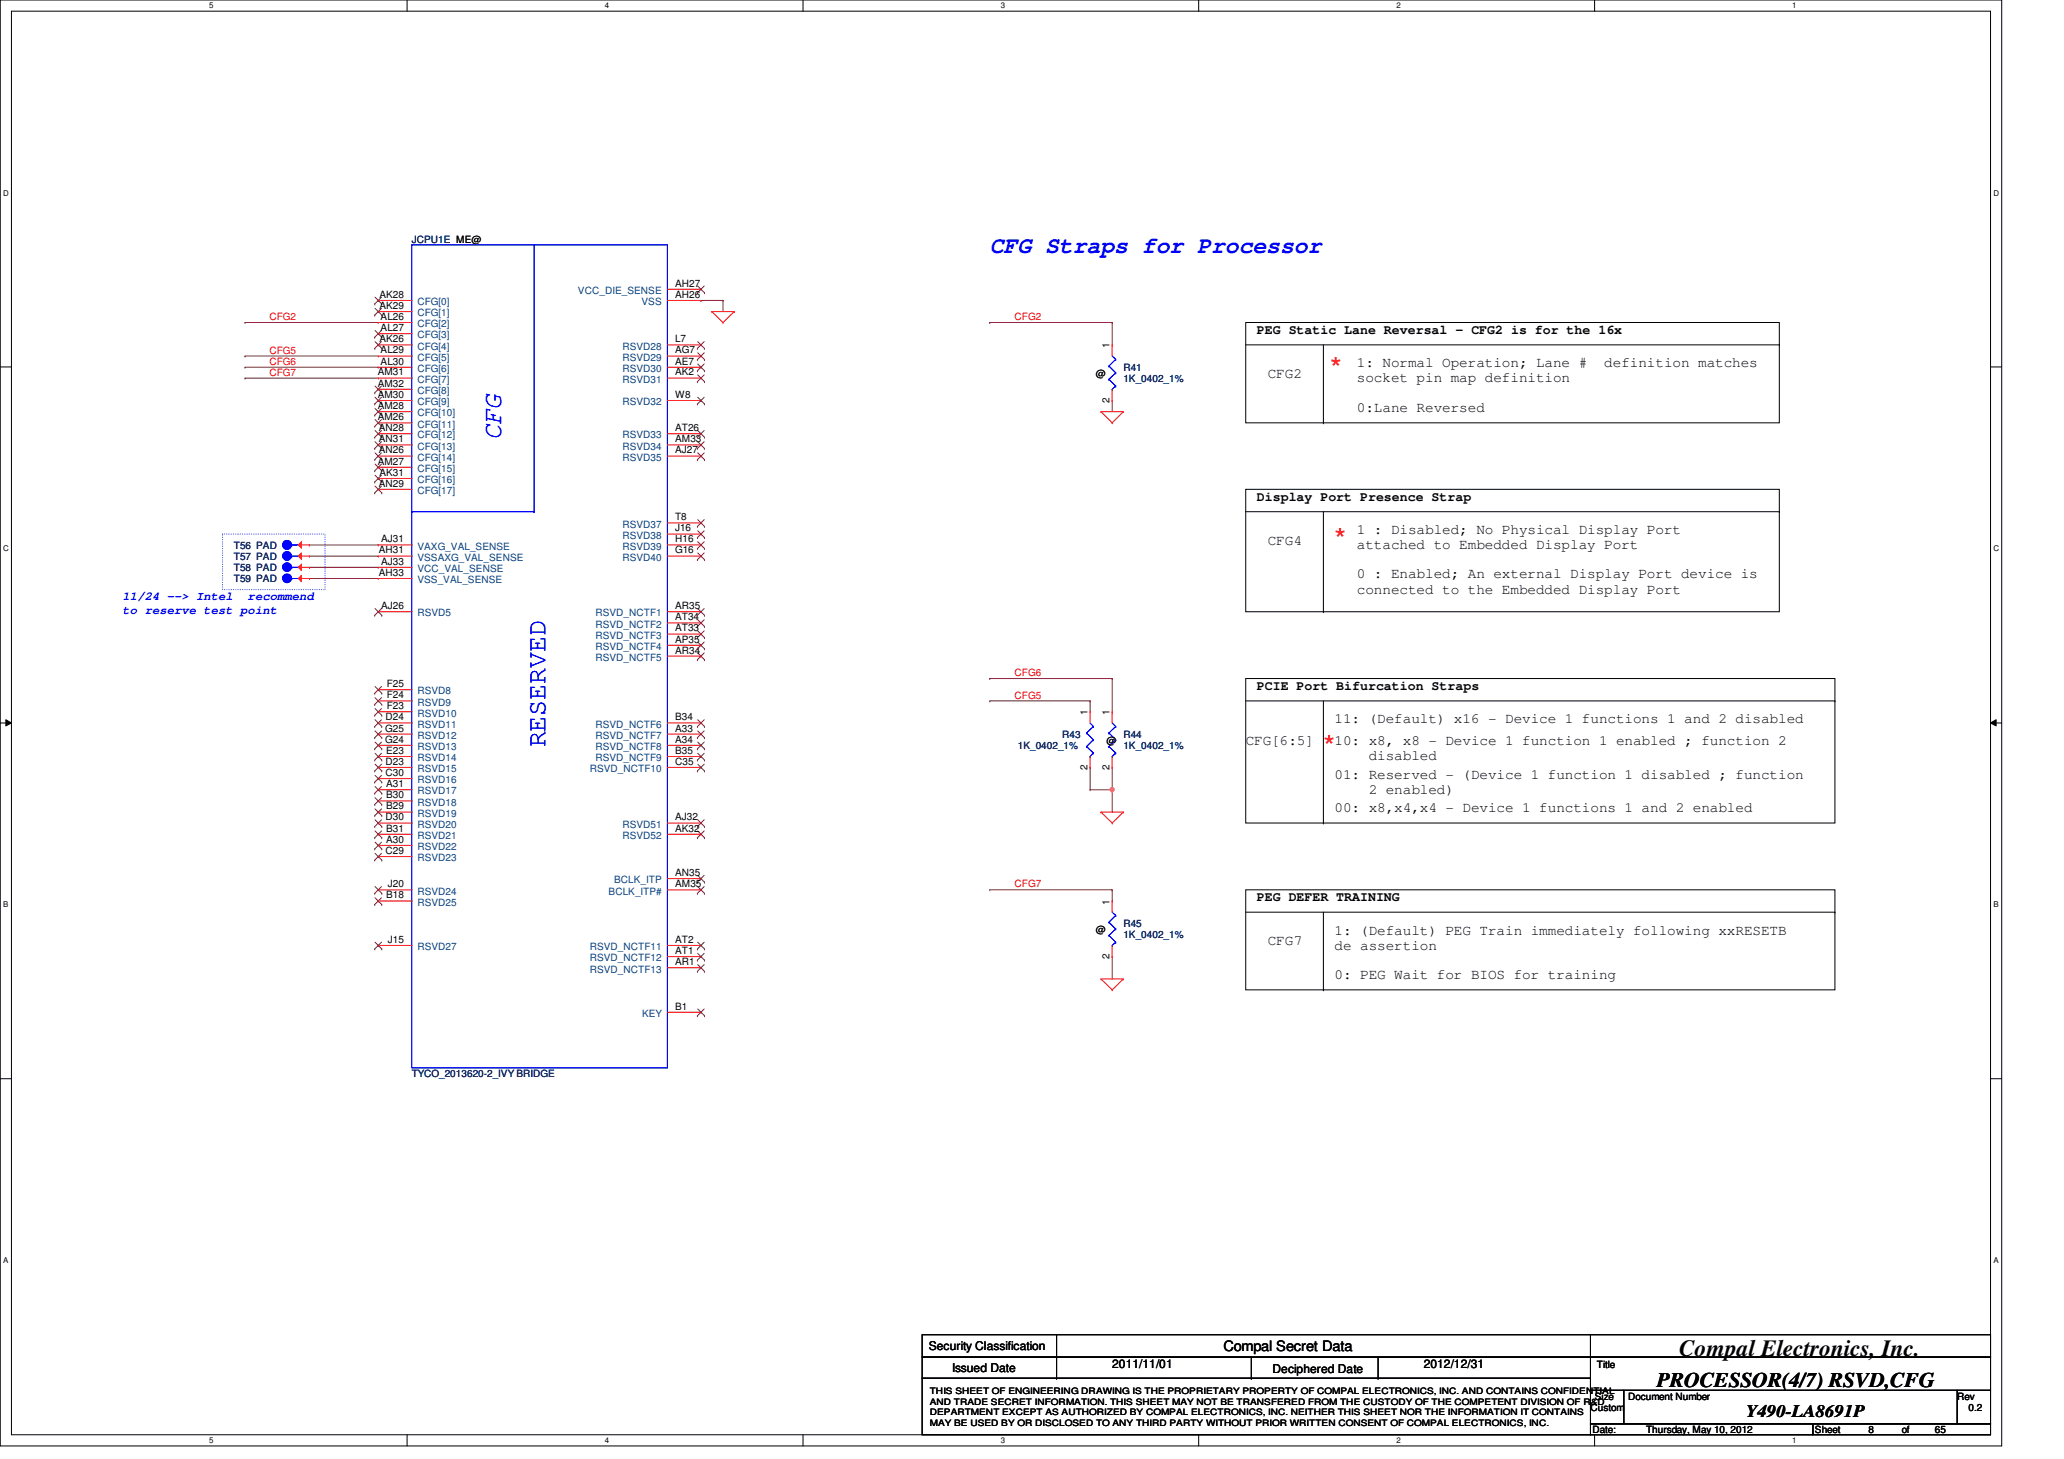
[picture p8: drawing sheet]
<svg xmlns="http://www.w3.org/2000/svg" width="297mm" height="210mm" viewBox="0 0 297 210" stroke-linecap="round" stroke-linejoin="round" font-family="sans-serif">
<path d="M0 0h288.1v208h-288.1zM1.6 1.6h284.9v204.8h-284.9z" fill="none" stroke="#000" stroke-width=".14"/>
<g fill="#fff">
<path d="M30.1 .2h.6v1.2h-.6z"/>
<path d="M30.1 206.6h.6v1.2h-.6z"/>
</g>
<path d="M58.6 0v1.6M58.6 206.4v1.6" fill="none" stroke="#000" stroke-width=".14"/>
<g fill="#fff">
<path d="M87 .2h.6v1.2h-.6z"/>
<path d="M87 206.6h.6v1.2h-.6z"/>
</g>
<path d="M115.6 0v1.6M115.6 206.4v1.6" fill="none" stroke="#000" stroke-width=".14"/>
<g fill="#fff">
<path d="M144 .2h.6v1.2h-.6z"/>
<path d="M144 206.6h.6v1.2h-.6z"/>
</g>
<path d="M172.5 0v1.6M172.5 206.4v1.6" fill="none" stroke="#000" stroke-width=".14"/>
<g fill="#fff">
<path d="M201 .2h.5v1.2h-.5z"/>
<path d="M201 206.6h.5v1.2h-.5z"/>
</g>
<path d="M229.5 0v1.6M229.5 206.4v1.6" fill="none" stroke="#000" stroke-width=".14"/>
<g fill="#fff">
<path d="M257.9 .2h.6v1.2h-.6z"/>
<path d="M257.9 206.6h.6v1.2h-.6z"/>
<path d="M.5 27.2h.7v1.2h-.7z"/>
<path d="M286.9 27.2h.8v1.2h-.8z"/>
<path d="M.5 78.4h.7v1.1h-.7z"/>
<path d="M286.9 78.4h.8v1.1h-.8z"/>
</g>
<path d="M0 52.8h1.6M286.5 52.8h1.6" fill="none" stroke="#000" stroke-width=".14"/>
<g fill="#fff">
<path d="M.5 129.6h.7v1.2h-.7z"/>
<path d="M286.9 129.6h.7v1.2h-.7z"/>
</g>
<path d="M0 104h1.6M.8 103.5l.8 .5-.8 .4zM286.5 104l.8-.5v.9zM286.5 104h1.6" fill="none" stroke="#000" stroke-width=".14"/>
<path d="M.8 103.5l.8 .5-.8 .4zM286.5 104l.8-.5v.9z" fill="#000"/>
<g fill="#fff">
<path d="M.5 180.8h.7v1.1h-.7z"/>
<path d="M286.9 180.8h.7v1.1h-.7z"/>
</g>
<g fill="none" stroke="#000" stroke-width=".14">
<path d="M179.3 46.4h76.8v14.4h-76.8zM179.3 49.6h76.8M190.5 49.6v11.2M256.1 49.6h.1M179.3 70.4h76.8v17.6h-76.8zM179.3 73.6h76.8M190.5 60.8h.1M190.5 73.6v14.4M256.1 73.6h.1M179.3 97.6h84.8v20.8h-84.8zM190.5 88h.1M179.3 100.8h84.8"/>
<path d="M190.5 118.4h.1M190.5 100.8v17.6M264.1 100.8h.1M179.3 128h84.8v14.4h-84.8zM179.3 131.2h84.8M190.5 131.2v11.2M264.1 131.2h.1M0 155.2h1.6M190.5 142.4h.1M286.5 155.2h1.6"/>
</g>
<path d="M32 76.8h14.8v8h-14.8z" fill="none" stroke="#00f" stroke-width=".14" stroke-dasharray="0 .3"/>
<path d="M142.4 97.6h.1M142.4 97.6h17.7M160.1 97.6h.1M160.1 97.6v4.8M156.9 110.4h.1M156.9 110.4v3.2M160.1 110.4h.1M160.1 113.6h.1M160.1 110.4v6.4" fill="none" stroke="#800040" stroke-width=".14"/>
<circle cx="160" cy="113.6" r=".31" fill="#f0f"/>
<circle cx="160" cy="113.6" r=".31" fill="none" stroke="#f0f" stroke-width=".14"/>
<g fill="none" stroke="#800040" stroke-width=".14">
<path d="M35.3 46.4h.1M35.3 52.8h.1M35.3 54.4h.1M35.3 51.2h.1M35.3 46.4h19.1M35.3 52.8h19.1M35.3 54.4h19.1M35.3 51.2h19.1M100.9 43.2h.1M100.9 43.2h3.2M104.1 43.2h.1M104.1 43.2v1.6"/>
<path d="M142.4 46.4h.1M142.4 46.4h17.7M160.1 46.4h.1M160.1 57.6h.1M160.1 46.4v3.2M160.1 57.6v1.6M44.5 78.4h.1M44.5 78.4h9.9M44.5 81.6h.1M44.5 80h.1M44.5 83.2h.1M44.5 81.6h9.9"/>
<path d="M44.5 80h9.9M44.5 83.2h9.9M142.4 100.8h.1M142.4 100.8h14.5M156.9 100.8h.1M156.9 113.6h.1M156.9 100.8v1.6M156.9 113.6h3.2M142.4 128h.1M142.4 128h17.7M160.1 137.6h.1M160.1 128h.1"/>
<path d="M160.1 128v1.6M160.1 137.6v3.2"/>
</g>
<g fill="none" stroke="#f00" stroke-width=".14">
<path d="M102.4 44.8h.1M102.4 44.8h3.3M102.4 44.8l1.7 1.6M104.1 46.4h.1M105.7 44.8h.1M105.7 44.8l-1.6 1.6M158.4 59.2h.1M158.4 59.2h3.3M158.4 59.2l1.7 1.6M161.7 59.2h.1M161.7 59.2l-1.6 1.6M160.1 60.8h.1"/>
<path d="M158.4 116.8h.1M158.4 116.8h3.3M158.4 116.8l1.7 1.6M160.1 118.4h.1M161.7 116.8h.1M161.7 116.8l-1.6 1.6M158.4 140.8h.1M158.4 140.8h3.3M158.4 140.8l1.7 1.6M160.1 142.4h.1M161.7 140.8h.1M161.7 140.8l-1.6 1.6"/>
</g>
<g fill="none" stroke="#000" stroke-width=".14">
<path d="M132.7 192h96.2v3.2h-96.2zM132.7 195.2h96.2v3.1h-96.2zM132.7 198.3h96.2v8.1h-96.2zM152.1 195.2h.1M152.1 198.3h.1M152.1 192v6.3M180.1 198.3h.1M180.1 195.2v3.1M198.3 198.3h.1M198.3 195.2v3.1M228.9 192h57.6v3.2h-57.6zM228.9 195.2h57.6v4.8h-57.6z"/>
<path d="M228.9 200h4.8v4.9h-4.8zM228.9 204.9h32v1.5h-32zM233.7 200h48v4.9h-48zM260.9 204.9h25.6v1.5h-25.6zM281.7 200h4.8v4.9h-4.8z"/>
</g>
<circle cx="41.3" cy="81.6" r=".63" fill="#00f"/>
<g fill="none" stroke="#00f" stroke-width=".14">
<path d="M42 81.6h.1M42 81.6h.9"/>
<circle cx="41.3" cy="81.6" r=".63"/>
</g>
<circle cx="41.3" cy="81.6" r=".63" fill="#00f"/>
<g fill="none" stroke="#00f" stroke-width=".14">
<path d="M42 81.6h.1M42 81.6h.9"/>
<circle cx="41.3" cy="81.6" r=".63"/>
</g>
<path d="M42.9 81.6l.5-.4v.9z" fill="#f00"/>
<g fill="none" stroke="#f00" stroke-width=".14">
<path d="M54.4 43.2h.1M54.4 44.8h.1M54.4 46.4h.1M54.4 48h.1M54.4 49.6h.1M54.4 51.2h.1M54.4 52.8h.1M54.4 54.4h.1M54.4 56h.1M54.4 57.6h.1M54.4 59.2h.1M54.4 43.2h4.9"/>
<path d="M54.4 44.8h4.9M54.4 46.4h4.9M54.4 48h4.9M54.4 49.6h4.9M54.4 51.2h4.9M54.4 52.8h4.9M54.4 54.4h4.9M54.4 56h4.9M54.4 57.6h4.9M54.4 59.2h4.9M96.1 43.2h4.8M96.1 49.6h4.8"/>
<path d="M96.1 51.2h4.8M96.1 52.8h4.8M96.1 54.4h4.8M96.1 57.6h4.8M96.1 41.6h4.8M100.9 57.6h.1M100.9 41.6h.1M100.9 43.2h.1M100.9 54.4h.1M100.9 52.8h.1M100.9 51.2h.1M100.9 49.6h.1"/>
<path d="M54.4 60.8h.1M54.4 62.4h.1M54.4 64h.1M54.4 65.6h.1M54.4 67.2h.1M54.4 68.8h.1M54.4 70.4h.1M54.4 78.4h.1M54.4 60.8h4.9M54.4 62.4h4.9M54.4 64h4.9M54.4 65.6h4.9"/>
<path d="M54.4 67.2h4.9M54.4 68.8h4.9M54.4 70.4h4.9M54.4 78.4h4.9M96.1 62.4h4.8M96.1 64h4.8M96.1 65.6h4.8M96.1 76.8h4.8M96.1 78.4h4.8M96.1 75.2h4.8M100.9 64h.1M100.9 65.6h.1"/>
<path d="M100.9 76.8h.1M100.9 78.4h.1M100.9 75.2h.1M100.9 62.4h.1M42.9 81.6l.5-.4v.9zM42.9 81.6h1.6M44.5 81.6h.1M54.4 99.2h.1M54.4 88h.1M54.4 80h.1M54.4 81.6h.1M54.4 83.2h.1"/>
<path d="M54.4 81.6h4.9M54.4 80h4.9M54.4 88h4.9M54.4 99.2h4.9M54.4 83.2h4.9M96.1 89.6h4.8M96.1 80h4.8M96.1 88h4.8M96.1 91.2h4.8M96.1 94.4h4.8M96.1 92.8h4.8M100.9 89.6h.1"/>
<path d="M100.9 80h.1M100.9 88h.1M100.9 91.2h.1M100.9 94.4h.1M100.9 92.8h.1M54.4 112h.1M54.4 110.4h.1M54.4 113.6h.1M54.4 115.2h.1M54.4 118.4h.1M54.4 116.8h.1M54.4 100.8h.1"/>
<path d="M54.4 104h.1M54.4 105.6h.1M54.4 107.2h.1M54.4 108.8h.1M54.4 102.4h.1M54.4 104h4.9M54.4 105.6h4.9M54.4 107.2h4.9M54.4 108.8h4.9M54.4 110.4h4.9M54.4 118.4h4.9M54.4 112h4.9"/>
<path d="M54.4 113.6h4.9M54.4 115.2h4.9M54.4 116.8h4.9M54.4 100.8h4.9M54.4 102.4h4.9M96.1 104h4.8M96.1 105.6h4.8M96.1 107.2h4.8M96.1 108.8h4.8M96.1 110.4h4.8M96.1 118.4h4.8M100.9 104h.1"/>
<path d="M100.9 105.6h.1M100.9 107.2h.1M100.9 108.8h.1M100.9 110.4h.1M100.9 118.4h.1M156.9 102.4h.1M156.9 110.4h.1M156.9 102.4v1.6M156.9 108.8v1.6M160.1 102.4h.1M160.1 110.4h.1M160.1 102.4v1.6"/>
<path d="M160.1 108.8v1.6M54.4 136h.1M54.4 121.6h.1M54.4 120h.1M54.4 123.2h.1M54.4 128h.1M54.4 129.6h.1M54.4 136h4.9M54.4 120h4.9M54.4 121.6h4.9M54.4 123.2h4.9M54.4 128h4.9"/>
<path d="M54.4 129.6h4.9M96.1 136h4.8M96.1 137.6h4.8M96.1 139.2h4.8M96.1 120h4.8M96.1 126.4h4.8M96.1 128h4.8M100.9 136h.1M100.9 137.6h.1M100.9 139.2h.1M100.9 120h.1M100.9 126.4h.1"/>
<path d="M100.9 128h.1M160.1 129.6h.1M160.1 137.6h.1M160.1 129.6v1.6M160.1 136v1.6M96.1 145.6h4.8M100.9 145.6h.1"/>
</g>
<g fill="none" stroke="#00f" stroke-width=".14">
<path d="M59.3 35.2h36.8v118.4h-36.8zM76.9 35.2v38.4M59.3 73.6h.1M59.3 73.6h17.6M76.9 73.6h.1M156.4 105.5h.1M156.4 107.4h.1M156.4 105.5l.9 .9M156.4 107.4l.9 .9M156.9 108.8h.1M156.9 104l.4 .5M157.3 104.5h.1"/>
<path d="M157.3 106.4h.1M157.3 108.3h.1M157.3 104.5l-.9 1M157.3 106.4l-.9 1M157.3 108.3l-.4 .5M159.6 105.5h.1M159.6 107.4h.1M159.6 105.5l1 .9M159.6 107.4l1 .9M160.1 108.8h.1M160.1 104l.5 .5M160.6 104.5h.1"/>
<path d="M160.6 106.4h.1M160.6 108.3h.1M160.6 104.5l-1 1M160.6 106.4l-1 1M160.6 108.3l-.5 .5M159.6 132.7h.1M159.6 134.6h.1M159.6 132.7l1 .9M159.6 134.6l1 1M160.1 136h.1M160.1 131.2l.5 .5M160.6 131.7h.1"/>
<path d="M160.6 133.6h.1M160.6 135.6h.1M160.6 131.7l-1 1M160.6 133.6l-1 1M160.6 135.6l-.5 .4"/>
</g>
<g fill="none" stroke="#804000" stroke-width=".14">
<path d="M53.9 43.7h.1M53.9 45.3h.1M53.9 48.5h.1M53.9 50.1h.1M53.9 56.5h.1M53.9 58.1h.1M53.9 59.7h.1M54 42.8l.9 .9M54 44.4l.9 .9M54 47.5l.9 1M54 49.1l.9 1M54 55.5l.9 1"/>
<path d="M54 57.1l.9 1M54 58.8l.9 .9M54.9 42.8l-1 .9M54.9 44.4l-1 .9M54.9 47.5l-1 1M54.9 49.1l-1 1M54.9 55.5l-1 1M54.9 57.1l-1 1M54.9 58.8l-1 .9M54.9 43.7h.1M54.9 45.3h.1M54.9 48.5h.1"/>
<path d="M54.9 50.1h.1M54.9 56.5h.1M54.9 58.1h.1M54.9 59.7h.1M100.4 58.1h.1M100.4 42.1h.1M100.4 54.9h.1M100.4 53.3h.1M100.4 51.7h.1M100.4 50.1h.1M100.4 57.1l1 1M100.4 41.1l1 1"/>
<path d="M100.4 53.9l1 1M100.4 52.4l1 .9M100.4 50.8l1 .9M100.4 49.1l1 1M101.3 53.9l-.9 1M101.3 57.1l-.9 1M101.3 41.1l-.9 1M101.3 52.4l-.9 .9M101.3 50.8l-.9 .9M101.3 49.1l-.9 1M101.4 58.1h.1M101.4 42.1h.1"/>
<path d="M101.4 54.9h.1M101.4 53.3h.1M101.4 51.7h.1M101.4 50.1h.1M53.9 61.3h.1M53.9 62.9h.1M53.9 64.5h.1M53.9 66.1h.1M53.9 67.7h.1M53.9 69.3h.1M53.9 70.9h.1M54 60.4l.9 .9"/>
<path d="M54 61.9l.9 1M54 63.5l.9 1M54 65.2l.9 .9M54 66.8l.9 .9M54 68.4l.9 .9M54 69.9l.9 1M54.9 60.4l-1 .9M54.9 61.9l-1 1M54.9 63.5l-1 1M54.9 65.2l-1 .9M54.9 66.8l-1 .9M54.9 68.4l-1 .9"/>
<path d="M54.9 69.9l-1 1M54.9 61.3h.1M54.9 62.9h.1M54.9 64.5h.1M54.9 66.1h.1M54.9 67.7h.1M54.9 69.3h.1M54.9 70.9h.1M100.4 64.5h.1M100.4 66.1h.1M100.4 77.3h.1M100.4 78.9h.1"/>
<path d="M100.4 75.7h.1M100.4 62.9h.1M100.4 63.5l1 1M100.4 65.2l1 .9M100.4 76.4l1 .9M100.4 77.9l1 1M100.4 79.5l1 1M100.4 74.8l1 .9M100.4 61.9l1 1M101.3 63.5l-.9 1M101.3 65.2l-.9 .9M101.3 76.4l-.9 .9"/>
<path d="M101.3 77.9l-.9 1M101.3 79.5l-.9 1M101.3 74.8l-.9 .9M101.3 61.9l-.9 1M101.4 64.5h.1M101.4 66.1h.1M101.4 77.3h.1M101.4 78.9h.1M101.4 75.7h.1M101.4 62.9h.1M53.9 99.7h.1M53.9 88.5h.1"/>
<path d="M54 98.8l.9 .9M54 87.5l.9 1M54.9 98.8l-1 .9M54.9 87.5l-1 1M54.9 99.7h.1M54.9 88.5h.1M100.4 90.1h.1M100.4 80.5h.1M100.4 88.5h.1M100.4 91.7h.1M100.4 94.9h.1M100.4 93.3h.1"/>
<path d="M100.4 89.2l1 .9M100.4 87.5l1 1M100.4 90.8l1 .9M100.4 93.9l1 1M100.4 92.4l1 .9M101.3 89.2l-.9 .9M101.3 87.5l-.9 1M101.3 90.8l-.9 .9M101.3 93.9l-.9 1M101.3 92.4l-.9 .9M101.4 90.1h.1M101.4 80.5h.1"/>
<path d="M101.4 88.5h.1M101.4 91.7h.1M101.4 94.9h.1M101.4 93.3h.1M53.9 112.5h.1M53.9 110.9h.1M53.9 114.1h.1M53.9 115.7h.1M53.9 118.9h.1M53.9 117.3h.1M53.9 101.3h.1M53.9 104.5h.1"/>
<path d="M53.9 106.1h.1M53.9 107.7h.1M53.9 109.3h.1M53.9 102.9h.1M54 111.5l.9 1M54 109.9l.9 1M54 113.2l.9 .9M54 114.8l.9 .9M54 117.9l.9 1M54 116.4l.9 .9M54 119.5l.9 1M54 100.4l.9 .9"/>
<path d="M54 103.5l.9 1M54 105.2l.9 .9M54 106.8l.9 .9M54 108.4l.9 .9M54 101.9l.9 1M54.9 111.5l-1 1M54.9 109.9l-1 1M54.9 113.2l-1 .9M54.9 114.8l-1 .9M54.9 117.9l-1 1M54.9 116.4l-1 .9M54.9 119.5l-1 1"/>
<path d="M54.9 100.4l-1 .9M54.9 103.5l-1 1M54.9 105.2l-1 .9M54.9 106.8l-1 .9M54.9 108.4l-1 .9M54.9 101.9l-1 1M54.9 112.5h.1M54.9 110.9h.1M54.9 114.1h.1M54.9 115.7h.1M54.9 118.9h.1M54.9 117.3h.1"/>
<path d="M54.9 101.3h.1M54.9 104.5h.1M54.9 106.1h.1M54.9 107.7h.1M54.9 109.3h.1M54.9 102.9h.1M100.4 104.5h.1M100.4 106.1h.1M100.4 107.7h.1M100.4 109.3h.1M100.4 110.9h.1M100.4 118.9h.1"/>
<path d="M100.4 103.5l1 1M100.4 105.2l1 .9M100.4 106.8l1 .9M100.4 108.4l1 .9M100.4 109.9l1 1M100.4 117.9l1 1M100.4 119.5l1 1M101.3 103.5l-.9 1M101.3 105.2l-.9 .9M101.3 106.8l-.9 .9M101.3 108.4l-.9 .9M101.3 109.9l-.9 1"/>
<path d="M101.3 117.9l-.9 1M101.3 119.5l-.9 1M101.4 104.5h.1M101.4 106.1h.1M101.4 107.7h.1M101.4 109.3h.1M101.4 110.9h.1M101.4 118.9h.1M53.9 136.5h.1M53.9 122.1h.1M53.9 120.5h.1M53.9 123.7h.1"/>
<path d="M53.9 128.5h.1M53.9 130.1h.1M54 135.6l.9 .9M54 121.2l.9 .9M54 122.8l.9 .9M54 127.6l.9 .9M54 129.2l.9 .9M54.9 135.6l-1 .9M54.9 121.2l-1 .9M54.9 122.8l-1 .9M54.9 127.6l-1 .9M54.9 129.2l-1 .9"/>
<path d="M54.9 136.5h.1M54.9 122.1h.1M54.9 120.5h.1M54.9 123.7h.1M54.9 128.5h.1M54.9 130.1h.1M100.4 136.5h.1M100.4 138.1h.1M100.4 139.7h.1M100.4 120.5h.1M100.4 126.9h.1M100.4 128.5h.1"/>
<path d="M100.4 135.6l1 .9M100.4 137.2l1 .9M100.4 138.8l1 .9M100.4 125.9l1 1M100.4 127.6l1 .9M101.3 135.6l-.9 .9M101.3 137.2l-.9 .9M101.3 138.8l-.9 .9M101.3 125.9l-.9 1M101.3 127.6l-.9 .9M101.4 136.5h.1M101.4 138.1h.1"/>
<path d="M101.4 139.7h.1M101.4 120.5h.1M101.4 126.9h.1M101.4 128.5h.1M100.4 146.1h.1M100.4 145.2l1 .9M101.3 145.2l-.9 .9M101.4 146.1h.1"/>
</g>
<circle cx="41.3" cy="78.4" r=".64" fill="#00f"/>
<g fill="none" stroke="#00f" stroke-width=".14">
<path d="M42 78.4h.1M42 78.4h.9"/>
<circle cx="41.3" cy="78.4" r=".64"/>
</g>
<circle cx="41.3" cy="78.4" r=".64" fill="#00f"/>
<g fill="none" stroke="#00f" stroke-width=".14">
<path d="M42 78.4h.1M42 78.4h.9"/>
<circle cx="41.3" cy="78.4" r=".64"/>
</g>
<path d="M42.9 78.4l.5-.5v1z" fill="#f00"/>
<path d="M160.1 49.6h.1M160.1 57.6h.1M160.1 49.6v1.6M160.1 56v1.6M42.9 78.4l.5-.5v1zM42.9 78.4h1.6M44.5 78.4h.1" fill="none" stroke="#f00" stroke-width=".14"/>
<path d="M159.6 52.7h.1M159.6 54.6h.1M159.6 52.7l1 .9M159.6 54.6l1 .9M160.1 56h.1M160.1 51.2l.5 .5M160.6 51.7h.1M160.6 53.6h.1M160.6 55.5h.1M160.6 51.7l-1 1M160.6 53.6l-1 1M160.6 55.5l-.5 .5" fill="none" stroke="#00f" stroke-width=".14"/>
<circle cx="41.3" cy="80" r=".63" fill="#00f"/>
<g fill="none" stroke="#00f" stroke-width=".14">
<path d="M42 80h.1M42 80h.9"/>
<circle cx="41.3" cy="80" r=".63"/>
</g>
<circle cx="41.3" cy="80" r=".63" fill="#00f"/>
<g fill="none" stroke="#00f" stroke-width=".14">
<path d="M42 80h.1M42 80h.9"/>
<circle cx="41.3" cy="80" r=".63"/>
</g>
<path d="M42.9 80l.5-.5v1z" fill="#f00"/>
<path d="M42.9 80l.5-.5v1zM42.9 80h1.6M44.5 80h.1" fill="none" stroke="#f00" stroke-width=".14"/>
<circle cx="41.3" cy="83.2" r=".63" fill="#00f"/>
<g fill="none" stroke="#00f" stroke-width=".14">
<path d="M42 83.2h.1M42 83.2h.9"/>
<circle cx="41.3" cy="83.2" r=".63"/>
</g>
<circle cx="41.3" cy="83.2" r=".63" fill="#00f"/>
<g fill="none" stroke="#00f" stroke-width=".14">
<path d="M42 83.2h.1M42 83.2h.9"/>
<circle cx="41.3" cy="83.2" r=".63"/>
</g>
<path d="M42.9 83.2l.5-.4v.9z" fill="#f00"/>
<path d="M42.9 83.2l.5-.4v.9zM42.9 83.2h1.6M44.5 83.2h.1" fill="none" stroke="#f00" stroke-width=".14"/>
<circle cx="160" cy="113.6" r=".31" fill="#f0f"/>
<circle cx="160" cy="113.6" r=".31" fill="none" stroke="#f0f" stroke-width=".14"/>
<g font-size="4.3" fill="#f00">
<text x="191.4" y="54.5">*</text>
<text x="192.1" y="79.1">*</text>
<text x="190.5" y="108.9">*</text>
</g>
<g font-size="3.8" fill="#00f">
<text x="72.1" y="63.4" transform="rotate(-90 72.1 63.4)">CFG</text>
<text x="78.5" y="107.5" transform="rotate(-90 78.5 107.5)">RESERVED</text>
</g>
<text font-size="3.3" fill="#00f" x="142.4" y="36.4">CFG Straps for Processor</text>
<text font-size="3.3" x="241.7" y="195.1">Compal Electronics, Inc.</text>
<text font-size="3" x="238.5" y="199.6">PROCESSOR(4/7) RSVD,CFG</text>
<text font-size="2.5" x="251.3" y="203.9">Y490-LA8691P</text>
<g font-size="2.1">
<text x="195.3" y="52.8">1: Normal Operation; Lane #</text>
<text x="230.9" y="52.8">definition matches</text>
<text x="182.5" y="54.4">CFG2</text>
<text x="195.3" y="59.2">0:Lane Reversed</text>
<text x="195.3" y="55">socket pin map definition</text>
<text x="195.3" y="76.8">1 : Disabled; No Physical Display Port</text>
<text x="182.5" y="78.4">CFG4</text>
<text x="195.3" y="83.2">0 : Enabled; An external Display Port device is</text>
<text x="195.3" y="79">attached to Embedded Display Port</text>
<text x="195.3" y="85.4">connected to the Embedded Display Port</text>
<text x="179.3" y="107.2">CFG[6:5]</text>
<text x="192.1" y="104">11: (Default) x16 - Device 1 functions 1 and 2 disabled</text>
<text x="192.1" y="107.2">10: x8, x8 - Device 1 function 1 enabled ; function 2</text>
<text x="192.1" y="112">01: Reserved - (Device 1 function 1 disabled ; function</text>
<text x="197" y="109.4">disabled</text>
<text x="192.1" y="116.8">00: x8,x4,x4 - Device 1 functions 1 and 2 enabled</text>
<text x="197" y="114.2">2 enabled)</text>
<text x="182.5" y="136">CFG7</text>
<text x="192.1" y="134.5">1: (Default) PEG Train immediately following xxRESETB</text>
<text x="192.1" y="136.6">de assertion</text>
<text x="192.1" y="140.8">0: PEG Wait for BIOS for training</text>
<text x="176.1" y="194.4">Compal Secret Data</text>
</g>
<g font-size="1.9">
<text x="180.9" y="48">PEG Static Lane Reversal - CFG2 is for the 16x</text>
<text x="180.9" y="72">Display Port Presence Strap</text>
<text x="180.9" y="99.2">PCIE Port Bifurcation Straps</text>
<text x="180.9" y="129.6">PEG DEFER TRAINING</text>
</g>
<g font-size="1.7" fill="#00f">
<text x="17.6" y="86.3">11/24 --&gt; Intel</text>
<text x="17.6" y="88.3">to reserve test point</text>
<text x="35.6" y="86.3">recommend</text>
</g>
<g font-size="1.7">
<text x="133.7" y="194.3">Security Classification</text>
<text x="137" y="197.3">Issued Date</text>
<text x="160.1" y="196.8">2011/11/01</text>
<text x="183.1" y="197.5">Deciphered Date</text>
<text x="204.9" y="196.8">2012/12/31</text>
</g>
<g font-size="1.4" fill="#000080">
<text x="59.3" y="35">JCPU1E ME@</text>
<text x="161.7" y="53.4">R41</text>
<text x="161.7" y="55">1K_0402_1%</text>
<text x="33.7" y="82.2">T58 PAD</text>
<text x="33.7" y="79">T56 PAD</text>
<text x="33.7" y="80.6">T57 PAD</text>
<text x="33.7" y="83.8">T59 PAD</text>
<text x="146.5" y="107.8">1K_0402_1%</text>
<text x="152.9" y="106.2">R43</text>
<text x="161.7" y="106.2">R44</text>
<text x="161.7" y="107.8">1K_0402_1%</text>
<text x="161.7" y="133.4">R45</text>
<text x="161.7" y="135">1K_0402_1%</text>
<text x="59.3" y="155">TYCO_2013620-2_IVY BRIDGE</text>
</g>
<g font-size="1.4">
<text x="97.2" y="41.2">AH27</text>
<text x="54.6" y="42.8">AK28</text>
<text x="54.6" y="44.4">AK29</text>
<text x="54.8" y="46">AL26</text>
<text x="54.8" y="47.6">AL27</text>
<text x="97.2" y="42.8">AH26</text>
<text x="54.6" y="49.2">AK26</text>
<text x="54.8" y="50.8">AL29</text>
<text x="54.8" y="52.5">AL30</text>
<text x="97.2" y="52.5">AE7</text>
<text x="97.2" y="50.8">AG7</text>
<text x="97.2" y="49.2">L7</text>
<text x="159.7" y="50.1" transform="rotate(-90 159.7 50.1)">1</text>
<text x="54.4" y="54">AM31</text>
<text x="54.4" y="55.6">AM32</text>
<text x="54.4" y="57.2">AM30</text>
<text x="54.4" y="58.8">AM28</text>
<text x="97.2" y="57.2">W8</text>
<text x="97.2" y="54">AK2</text>
<text x="157.7" y="54.2">@</text>
<text x="159.7" y="57.9" transform="rotate(-90 159.7 57.9)">2</text>
<text x="54.4" y="60.5">AM26</text>
<text x="54.5" y="62">AN28</text>
<text x="54.5" y="63.6">AN31</text>
<text x="54.5" y="65.2">AN26</text>
<text x="97.2" y="63.6">AM33</text>
<text x="97.2" y="65.2">AJ27</text>
<text x="97.2" y="62">AT26</text>
<text x="54.4" y="66.8">AM27</text>
<text x="54.5" y="70">AN29</text>
<text x="54.6" y="68.5">AK31</text>
<text x="97.2" y="76.5">J16</text>
<text x="97.2" y="74.8">T8</text>
<text x="54.5" y="79.6">AH31</text>
<text x="54.5" y="82.8">AH33</text>
<text x="54.9" y="78">AJ31</text>
<text x="54.9" y="81.2">AJ33</text>
<text x="97.2" y="78">H16</text>
<text x="97.2" y="79.6">G16</text>
<text x="54.9" y="87.6">AJ26</text>
<text x="97.2" y="89.2">AT34</text>
<text x="97.2" y="87.6">AR35</text>
<text x="97.2" y="90.8">AT33</text>
<text x="97.2" y="94">AR34</text>
<text x="97.2" y="92.5">AP35</text>
<text x="55.7" y="98.8">F25</text>
<text x="55.7" y="100.5">F24</text>
<text x="55.5" y="105.2">G25</text>
<text x="55.5" y="106.8">G24</text>
<text x="55.5" y="103.6">D24</text>
<text x="55.7" y="102">F23</text>
<text x="97.2" y="103.6">B34</text>
<text x="97.2" y="105.2">A33</text>
<text x="97.2" y="106.8">A34</text>
<text x="156.5" y="102.9" transform="rotate(-90 156.5 102.9)">1</text>
<text x="159.3" y="107">@</text>
<text x="159.7" y="102.9" transform="rotate(-90 159.7 102.9)">1</text>
<text x="55.5" y="111.6">C30</text>
<text x="55.5" y="110">D23</text>
<text x="55.6" y="113.2">A31</text>
<text x="55.6" y="108.5">E23</text>
<text x="97.2" y="108.5">B35</text>
<text x="97.2" y="110">C35</text>
<text x="156.5" y="110.7" transform="rotate(-90 156.5 110.7)">2</text>
<text x="159.7" y="110.7" transform="rotate(-90 159.7 110.7)">2</text>
<text x="55.5" y="118">D30</text>
<text x="55.6" y="114.9">B30</text>
<text x="55.6" y="116.5">B29</text>
<text x="55.6" y="119.6">B31</text>
<text x="97.2" y="118">AJ32</text>
<text x="97.2" y="119.6">AK32</text>
<text x="55.5" y="122.9">C29</text>
<text x="55.6" y="121.2">A30</text>
<text x="55.6" y="129.2">B18</text>
<text x="55.8" y="127.6">J20</text>
<text x="97.2" y="126">AN35</text>
<text x="97.2" y="127.6">AM35</text>
<text x="159.7" y="130.1" transform="rotate(-90 159.7 130.1)">1</text>
<text x="55.8" y="135.6">J15</text>
<text x="97.2" y="135.6">AT2</text>
<text x="97.2" y="137.2">AT1</text>
<text x="157.7" y="134.2">@</text>
<text x="159.7" y="137.9" transform="rotate(-90 159.7 137.9)">2</text>
<text x="97.2" y="138.9">AR1</text>
<text x="97.2" y="145.2">B1</text>
<text x="229.8" y="196.8">Title</text>
<text x="228.9" y="203">Custom</text>
<text x="229.5" y="201.4">Size</text>
<text x="234.3" y="201.4">Document Number</text>
<text x="281.7" y="201.4">Rev</text>
<text x="283.3" y="203">0.2</text>
<text x="229.2" y="206.2">Date:</text>
<text x="236.9" y="206.2">Thursday, May 10, 2012</text>
<text x="261.2" y="206.2">Sheet</text>
<text x="268.9" y="206.2">8</text>
<text x="273.7" y="206.2">of</text>
<text x="278.5" y="206.2">65</text>
</g>
<g font-size="1.4" fill="#f00">
<text x="38.8" y="46.1">CFG2</text>
<text x="146" y="46.1">CFG2</text>
<text x="38.8" y="52.5">CFG6</text>
<text x="38.8" y="50.9">CFG5</text>
<text x="38.8" y="54.1">CFG7</text>
<text x="146" y="97.3">CFG6</text>
<text x="146" y="100.5">CFG5</text>
<text x="146" y="127.7">CFG7</text>
</g>
<g font-size="1.4" fill="#004080">
<text x="60.1" y="43.9">CFG[0]</text>
<text x="60.1" y="45.5">CFG[1]</text>
<text x="60.1" y="47.1">CFG[2]</text>
<text x="83.2" y="42.3">VCC_DIE_SENSE</text>
<text x="92.3" y="43.9">VSS</text>
<text x="60.1" y="48.7">CFG[3]</text>
<text x="60.1" y="50.3">CFG[4]</text>
<text x="60.1" y="51.9">CFG[5]</text>
<text x="60.1" y="53.5">CFG[6]</text>
<text x="89.6" y="53.5">RSVD30</text>
<text x="89.6" y="51.9">RSVD29</text>
<text x="89.6" y="50.3">RSVD28</text>
<text x="60.1" y="55.1">CFG[7]</text>
<text x="60.1" y="56.7">CFG[8]</text>
<text x="60.1" y="58.3">CFG[9]</text>
<text x="60.1" y="59.9">CFG[10]</text>
<text x="89.6" y="58.3">RSVD32</text>
<text x="89.6" y="55.1">RSVD31</text>
<text x="60.1" y="61.5">CFG[11]</text>
<text x="60.1" y="63.1">CFG[12]</text>
<text x="60.1" y="64.7">CFG[13]</text>
<text x="89.6" y="64.7">RSVD34</text>
<text x="89.6" y="63.1">RSVD33</text>
<text x="60.1" y="66.3">CFG[14]</text>
<text x="60.1" y="67.9">CFG[15]</text>
<text x="60.1" y="69.5">CFG[16]</text>
<text x="60.1" y="71.1">CFG[17]</text>
<text x="89.6" y="66.3">RSVD35</text>
<text x="89.6" y="77.5">RSVD38</text>
<text x="89.6" y="75.9">RSVD37</text>
<text x="60.1" y="79.1">VAXG_VAL_SENSE</text>
<text x="60.1" y="80.7">VSSAXG_VAL_SENSE</text>
<text x="60.1" y="82.3">VCC_VAL_SENSE</text>
<text x="60.1" y="83.9">VSS_VAL_SENSE</text>
<text x="89.6" y="79.1">RSVD39</text>
<text x="89.6" y="80.7">RSVD40</text>
<text x="60.1" y="88.7">RSVD5</text>
<text x="85.7" y="88.7">RSVD_NCTF1</text>
<text x="85.7" y="90.3">RSVD_NCTF2</text>
<text x="85.7" y="91.9">RSVD_NCTF3</text>
<text x="85.7" y="95.1">RSVD_NCTF5</text>
<text x="85.7" y="93.5">RSVD_NCTF4</text>
<text x="60.1" y="99.9">RSVD8</text>
<text x="60.1" y="101.5">RSVD9</text>
<text x="60.1" y="104.7">RSVD11</text>
<text x="60.1" y="106.3">RSVD12</text>
<text x="60.1" y="107.9">RSVD13</text>
<text x="60.1" y="103.1">RSVD10</text>
<text x="85.7" y="104.7">RSVD_NCTF6</text>
<text x="85.7" y="106.3">RSVD_NCTF7</text>
<text x="85.7" y="107.9">RSVD_NCTF8</text>
<text x="60.1" y="112.7">RSVD16</text>
<text x="60.1" y="111.1">RSVD15</text>
<text x="60.1" y="109.5">RSVD14</text>
<text x="84.9" y="111.1">RSVD_NCTF10</text>
<text x="85.7" y="109.5">RSVD_NCTF9</text>
<text x="60.1" y="114.3">RSVD17</text>
<text x="60.1" y="115.9">RSVD18</text>
<text x="60.1" y="119.1">RSVD20</text>
<text x="60.1" y="117.5">RSVD19</text>
<text x="89.6" y="119.1">RSVD51</text>
<text x="60.1" y="122.3">RSVD22</text>
<text x="60.1" y="120.7">RSVD21</text>
<text x="60.1" y="123.9">RSVD23</text>
<text x="89.6" y="120.7">RSVD52</text>
<text x="60.1" y="128.7">RSVD24</text>
<text x="60.1" y="130.3">RSVD25</text>
<text x="87.6" y="128.7">BCLK_ITP#</text>
<text x="88.4" y="127.1">BCLK_ITP</text>
<text x="60.1" y="136.7">RSVD27</text>
<text x="84.9" y="136.7">RSVD_NCTF11</text>
<text x="84.9" y="138.3">RSVD_NCTF12</text>
<text x="84.9" y="139.9">RSVD_NCTF13</text>
<text x="92.4" y="146.3">KEY</text>
</g>
<g font-size="1.3">
<text x="133.8" y="200.6">THIS SHEET OF ENGINEERING DRAWING IS THE PROPRIETARY PROPERTY OF COMPAL ELECTRONICS, INC. AND CONTAINS CONFIDENTIAL</text>
<text x="133.8" y="202.1">AND TRADE SECRET INFORMATION. THIS SHEET MAY NOT BE TRANSFERED FROM THE CUSTODY OF THE COMPETENT DIVISION OF R&amp;D</text>
<text x="133.8" y="203.6">DEPARTMENT EXCEPT AS AUTHORIZED BY COMPAL ELECTRONICS, INC. NEITHER THIS SHEET NOR THE INFORMATION IT CONTAINS</text>
<text x="133.8" y="205.1">MAY BE USED BY OR DISCLOSED TO ANY THIRD PARTY WITHOUT PRIOR WRITTEN CONSENT OF COMPAL ELECTRONICS, INC.</text>
</g>
<g font-size="1.1">
<text x="30.1" y="1.1">5</text>
<text x="87" y="1.1">4</text>
<text x="144" y="1.1">3</text>
<text x="201" y="1.1">2</text>
<text x="257.9" y="1.1">1</text>
<text x=".5" y="28.2">D</text>
<text x="286.9" y="28.2">D</text>
<text x=".5" y="79.3">C</text>
<text x="286.9" y="79.3">C</text>
<text x=".5" y="130.6">B</text>
<text x="286.9" y="130.6">B</text>
<text x=".5" y="181.7">A</text>
<text x="286.9" y="181.7">A</text>
<text x="30.1" y="207.6">5</text>
<text x="87" y="207.6">4</text>
<text x="144" y="207.6">3</text>
<text x="201" y="207.6">2</text>
<text x="257.9" y="207.6">1</text>
</g>
</svg>
